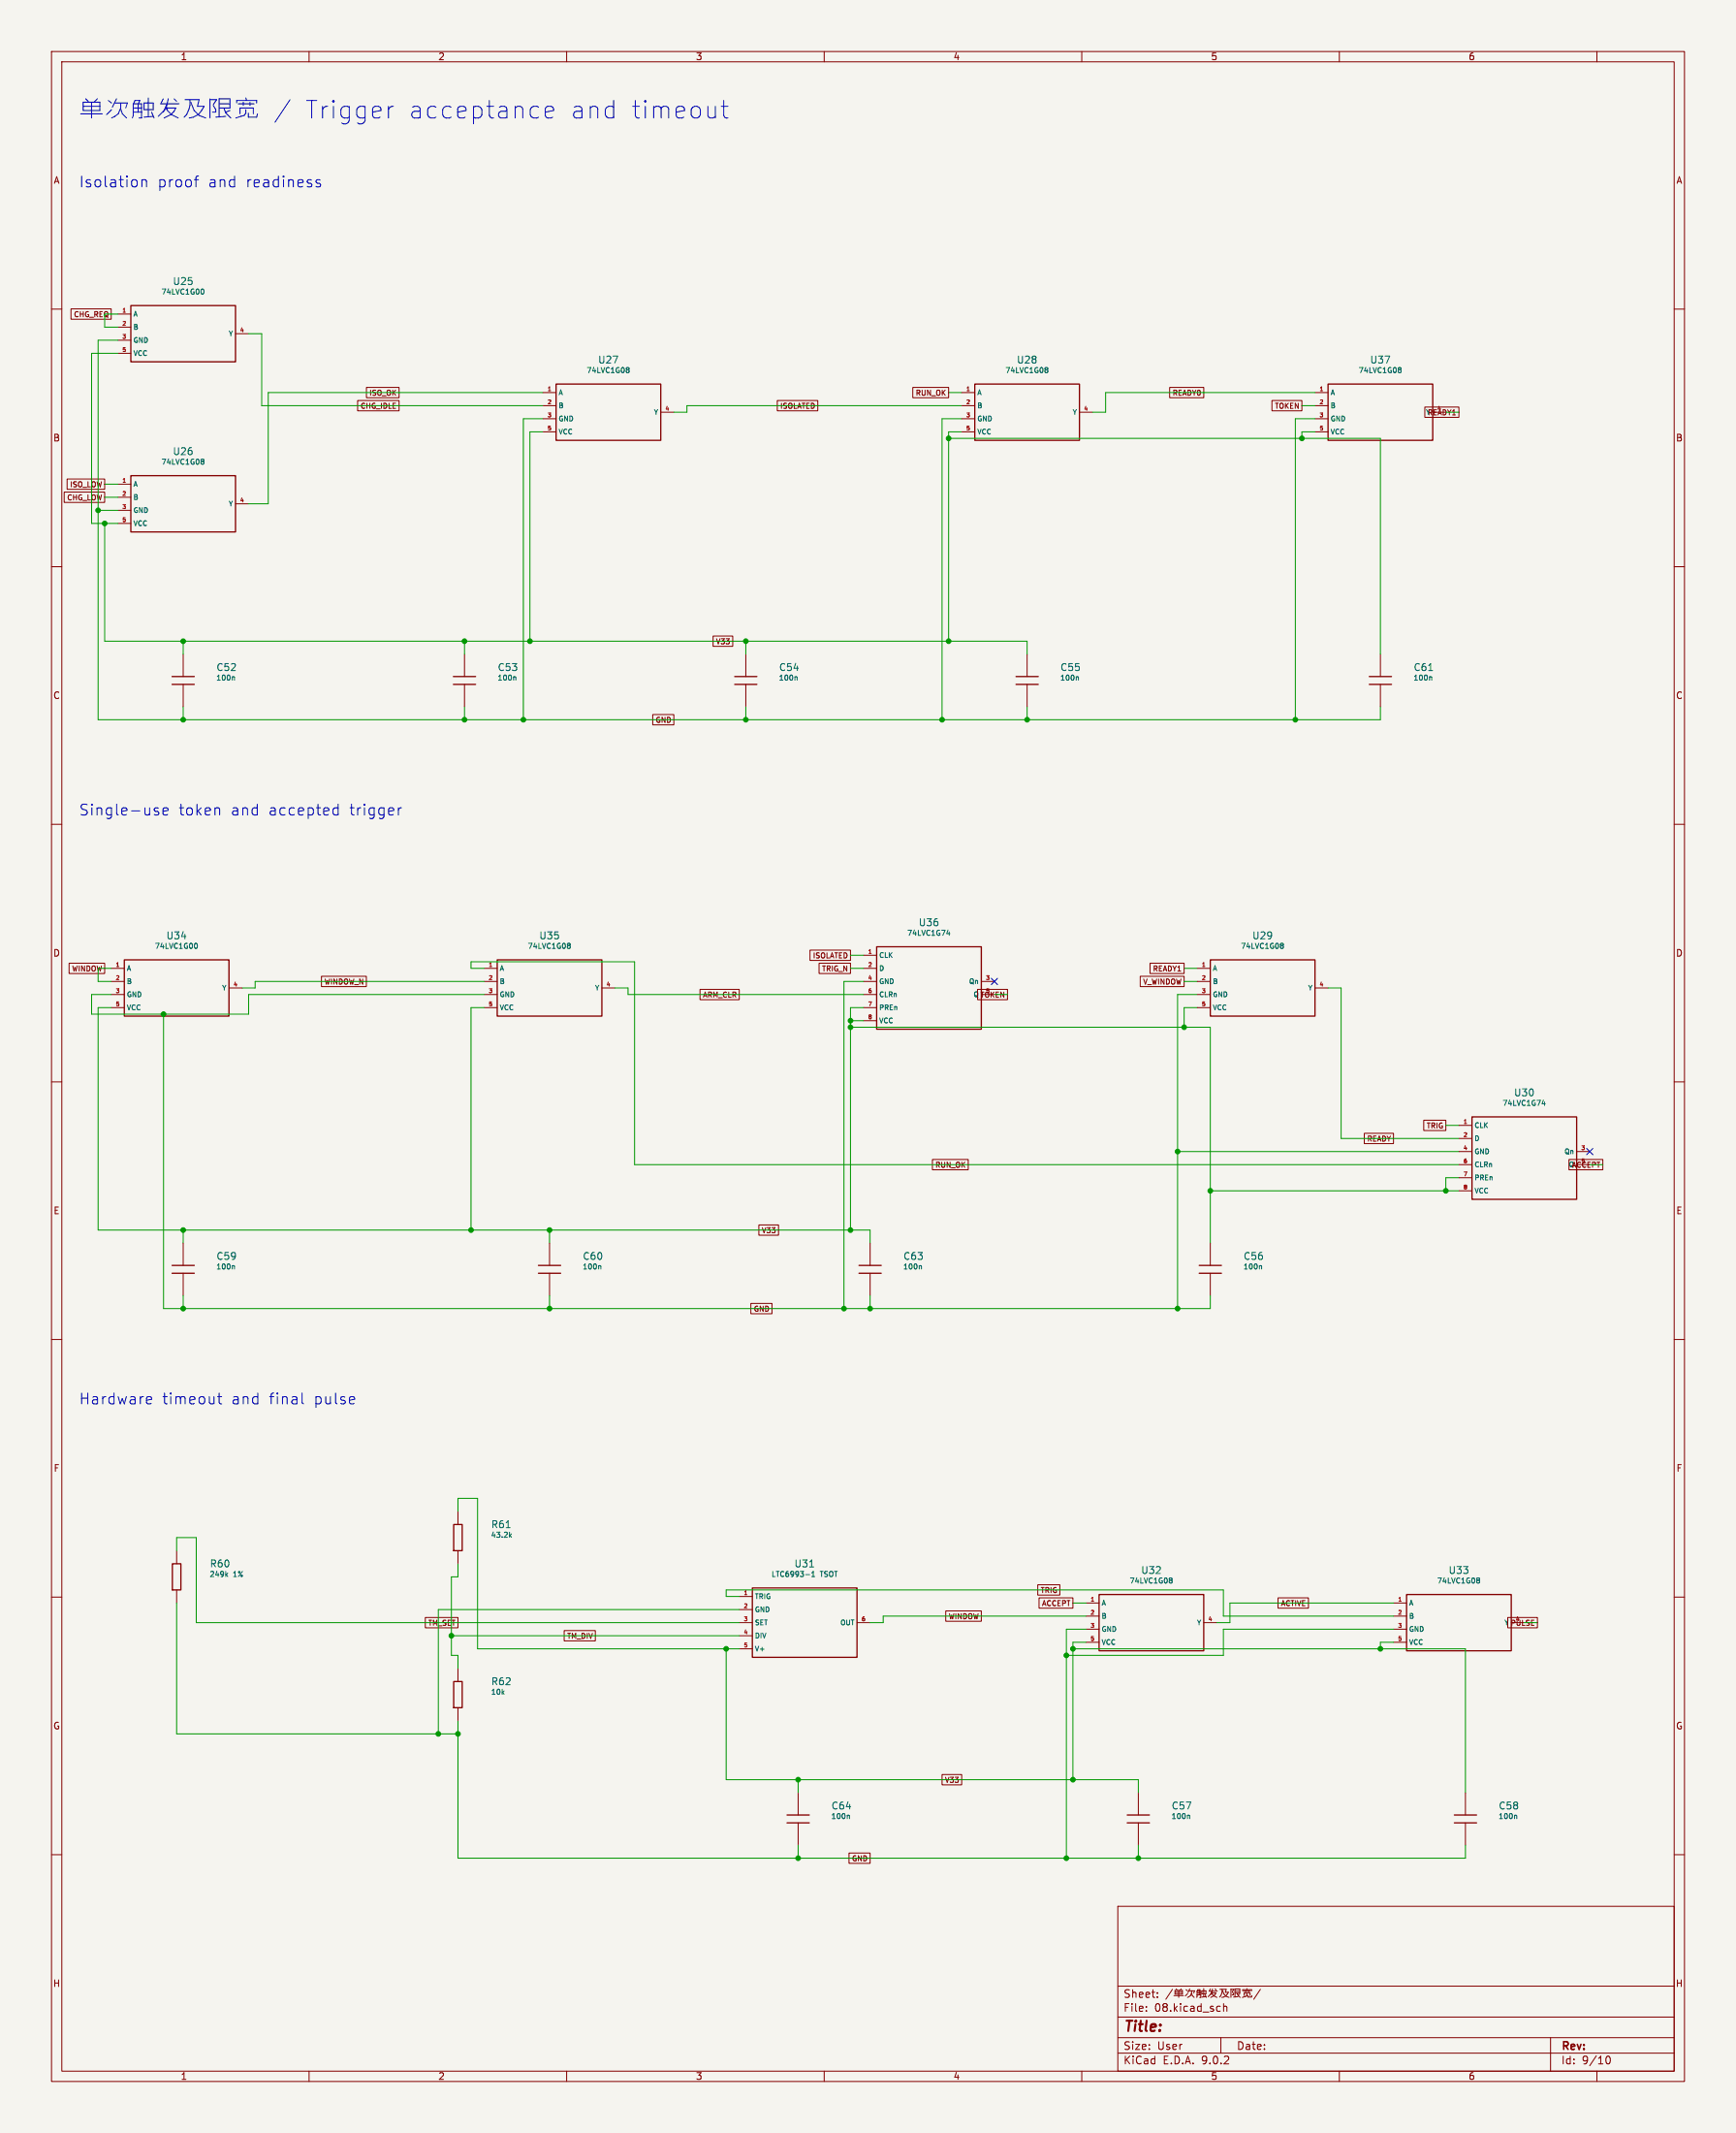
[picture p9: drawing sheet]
<svg xmlns="http://www.w3.org/2000/svg" width="337mm" height="414mm" viewBox="0 0 337 414" stroke-linecap="round" stroke-linejoin="round" font-family="sans-serif">
<path d="M0 0h337v414h-337z" fill="#f5f4ef" stroke="#f5f4ef" stroke-width=".19"/>
<g fill="none" stroke="#840000" stroke-width=".19">
<path d="M10 10h317v394h-317zM12 12h313v390h-313zM60 10v2M110 10v2M160 10v2M210 10v2M260 10v2M310 10v2M10 60h2M13.8 60h7.8v2h-7.8zM325 60h2M22.9 61h2.5"/>
<path d="M22.9 63.5h2.5M22.9 66h2.5M22.9 68.6h2.5M45.7 64.8h2.6M69.4 77.7h8.1v2h-8.1zM71.1 75.2h6.4v2h-6.4zM105.4 76.2h2.5M105.4 78.7h2.5M150.9 77.7h7.8v2h-7.8zM177.2 75.2h6.9v2h-6.9zM186.7 76.2h2.5M186.7 78.7h2.5"/>
<path d="M227.1 75.2h6.6v2h-6.6zM246.9 77.7h5.8v2h-5.8zM255.3 76.2h2.5M255.3 78.7h2.5M276.6 79h6.6v2h-6.6zM12.5 95.5h7.8v2h-7.8zM13 93h7.3v2h-7.3zM22.9 94h2.5M22.9 96.5h2.5M22.9 99.1h2.5M45.7 97.8h2.6M105.4 81.3h2.5"/>
<path d="M105.4 83.8h2.5M128.3 80h2.5M186.7 81.3h2.5M186.7 83.8h2.5M209.5 80h2.6M255.3 81.3h2.5M255.3 83.8h2.5M278.1 80h2.6M10 110h2M22.9 101.6h2.5M325 110h2M35.6 127v4.3"/>
<path d="M35.6 132.8v4.4M90.2 127v4.3M90.2 132.8v4.4M126.7 138.7h4.1v2h-4.1zM138.4 123.5h3.8v2h-3.8zM144.8 127v4.3M144.8 132.8v4.4M199.4 127v4.3M199.4 132.8v4.4M268 127v4.3M268 132.8v4.4M10 160h2"/>
<path d="M325 160h2M13.4 187h6.9v2h-6.9zM21.6 188h2.5M21.6 190.5h2.5M21.6 193h2.5M21.6 195.6h2.5M44.4 191.8h2.6M62.4 189.5h8.7v2h-8.7zM94 188h2.5M94 190.5h2.5M94 193h2.5M94 195.6h2.5"/>
<path d="M116.8 191.8h2.6M135.9 192h7.6v2h-7.6zM157.2 184.4h7.9v2h-7.9zM159 187h6.1v2h-6.1zM167.6 188h2.6M167.6 190.5h2.6M167.6 193h2.6M167.6 195.6h2.6M167.6 185.4h2.6M167.6 198.1h2.6M189.8 192h5.8v2h-5.8zM190.5 190.5h2.5"/>
<path d="M190.5 193h2.5M221.3 189.5h8.6v2h-8.6zM223.2 187h6.7v2h-6.7zM232.4 188h2.5M232.4 190.5h2.5M232.4 193h2.5M232.4 195.6h2.5M255.3 191.8h2.5M10 210h2M264.8 220h5.7v2h-5.7zM276.4 217.4h4.3v2h-4.3zM283.2 218.4h2.5"/>
<path d="M325 210h2M147.3 237.8h3.8v2h-3.8zM181 225.1h7v2h-7zM283.2 221h2.5M283.2 223.5h2.5M283.2 226.1h2.5M283.2 228.6h2.5M283.2 231.1h2.5M304.6 225.1h6.5v2h-6.5zM306.1 223.5h2.5M306.1 226.1h2.5M10 260h2"/>
<path d="M35.6 241.3v4.3M35.6 247.1v4.4M106.7 241.3v4.3M106.7 247.1v4.4M145.8 253h4.1v2h-4.1zM168.9 241.3v4.3M168.9 247.1v4.4M234.9 241.3v4.3M234.9 247.1v4.4M325 260h2M88.9 293.4v2.5M10 310h2"/>
<path d="M34.3 301v2.5M34.3 308.6v2.5M82.6 314h6.3v2h-6.3zM88.9 301v2.5M109.5 316.5h6.1v2h-6.1zM143.5 315h2.5M143.5 309.9h2.5M143.5 312.4h2.5M143.5 317.5h2.5M166.4 315h2.5M183.6 312.7h6.9v2h-6.9zM201.5 307.6h4.2v2h-4.2z"/>
<path d="M201.7 310.1h6.6v2.1h-6.6zM210.8 311.1h2.6M210.8 313.7h2.6M210.8 316.2h2.6M210.8 318.8h2.6M233.7 315h2.5M248.1 310.1h5.9v2.1h-5.9zM270.5 311.1h2.5M270.5 313.7h2.5M270.5 316.2h2.5M270.5 318.8h2.5M292.7 314h5.7v2h-5.7z"/>
<path d="M293.4 315h2.5M325 310h2M88.9 323.8v2.6M88.9 331.5v2.5M143.5 320h2.5M10 360h2M154.9 348v4.3M154.9 353.8v4.3M164.8 359.7h4.1v2h-4.1zM182.9 344.4h3.8v2h-3.8zM221 348v4.3M221 353.8v4.3"/>
<path d="M284.5 348v4.3M284.5 353.8v4.3M325 360h2M217 370h108v32h-108zM217 398.5h108M217 395.5h108M217 391.5h108M217 385.5h108M222.5 390.3v.1M222.5 389.5v.1M224.7 387.6v.1M224.7 386.8v.1"/>
<path d="M227.6 386.1l-1.3 2M227.9 387.3h1.8M228.1 386.3h1.4v.8h-1.4zM228.1 386.7h1.4M228.3 386.1l.2 .2M228.8 386.3v1.4M229.3 386.1l-.3 .2M230.2 386.2l.3 .2M230.5 387l-.4 .4M230.8 386.4h1.1l-.2 .4M231 386.1l-.4 .7M231.3 386.9l.2 .4 .3 .4"/>
<path d="M231.3 386.4a1.07 1.07 0 0 1-.8 1.3M232.3 387.7l.1-1.2h.7v1.2h-.2M232.4 387.2h.7M232.4 386.6l.1-.4h.5l-.2 .3v.7M232.5 386.8h.6M233.3 386.4h.8v.6h-.8zM233.7 386v1.6M234 387.2l.2 .5M234.1 387.6h-.8M235 386.1l-.3 .4h1.6M235.1 387l-.6 .6M235.2 386.8h.8l-.4 .6-.6 .3"/>
<path d="M235.2 386.8l.1 .3 .4 .3 .5 .3M235.3 386.4l-.3 .8M235.4 386.1l-.2 .9M235.9 386.1l.2 .2M236.7 389.4l.2 .1M236.8 386.1h1.2l-.1 .6h.6a1.42 1.42 0 0 1-1.3 1M236.9 390.3l-.2 .1M237 395.5v3M237.2 386.1a1.82 1.82 0 0 1-.5 1.5M237.3 386.3l.3 .8 .4 .4 .6 .2M237.5 388.9v1.5M237.5 389.5l.2-.1 .4 .1 .1 .9"/>
<path d="M239 386.1h.5l-.3 .5M239 386.1v1.6M239.2 386.6l.3 .6h-.3M239.7 386.8h1v-.7h-1v1.5M239.7 386.5h1M240.2 386.9l.1 .4 .4 .4M240.3 387.6h-.8M240.7 387.1l-.4 .1M241.2 386.4v-.2h1.8v.2M241.4 386.5h1.3M241.5 387.3v-.5h1.2v.5M241.8 386.3v.3"/>
<path d="M242 387v.3M242 386l.1 .2M242 387.3l-.1 .2-.7 .2M242.2 387.3v.3h.8v-.3M242.4 386.3v.3M244.7 386.1l-1.3 2M301 395.5v6.5M311.7 399.7l.2-.5 .2-.1a.8 .8 0 0 1 .5 .8 .8 .8 0 0 1-.5 .7l-.2-.1-.2-.5M60 402v2M110 402v2M160 402v2M210 402v2"/>
<path d="M260 402v2M310 402v2"/>
</g>
<g fill="none" stroke="#840000" stroke-width=".25">
<path d="M25.4 59.3h20.3v10.9h-20.3zM107.9 74.5h20.4v11h-20.4zM189.2 74.5h20.3v11h-20.3zM257.8 74.5h20.3v11h-20.3zM25.4 92.3h20.3v11h-20.3zM33.4 131.3h4.3M33.4 132.8h4.3M88 131.3h4.3M88 132.8h4.3M142.6 131.3h4.3M142.6 132.8h4.3M197.2 131.3h4.3"/>
<path d="M197.2 132.8h4.3M265.8 131.3h4.3M265.8 132.8h4.3M24.1 186.3h20.3v10.9h-20.3zM96.5 186.3h20.3v10.9h-20.3zM170.2 183.8h20.3v16h-20.3zM234.9 186.3h20.4v10.9h-20.4zM285.7 216.8h20.4v16h-20.4zM33.4 245.6h4.3M33.4 247.1h4.3M104.5 245.6h4.3M104.5 247.1h4.3"/>
<path d="M166.8 245.6h4.3M166.8 247.1h4.3M232.8 245.6h4.3M232.8 247.1h4.3M88.1 295.9h1.6v5.1h-1.6zM33.5 303.5h1.6v5.1h-1.6zM146 308.2h20.4v13.5h-20.4zM213.4 309.5h20.3v10.9h-20.3zM273 309.5h20.4v10.9h-20.4zM88.1 326.4h1.6v5.1h-1.6zM152.8 352.3h4.3M152.8 353.8h4.3"/>
<path d="M218.8 352.3h4.3M218.8 353.8h4.3M282.3 352.3h4.3M282.3 353.8h4.3"/>
</g>
<g fill="none" stroke="#006464" stroke-width=".19">
<path d="M39.3 56.1a.53 .53 0 0 1 .3 .5 .53 .53 0 0 1-.3 .5M121.8 71.3l.3 .2-.2 .3M121.8 71.8h.1M121.9 71.8l.2 .3-.3 .2M203 71.3l.4 .2-.2 .3M203 71.8h.2M203.2 71.8l.2 .3-.4 .2M271.6 71.3l.4 .2-.2 .3M271.6 71.8h.2M271.8 71.8l.2 .3-.4 .2M39.2 89.1l.4 .2-.2 .2M39.2 89.5h.2"/>
<path d="M39.4 89.5l.2 .4-.4 .2M45.2 131.4l.3 .1v.5M99.8 131.4l.3 .1v.5M154.5 131.4l.2 .1v.5M209.1 131.4l.3 .1v.5M277.3 130.2h.8M277.6 131.4l.3 .1v.5M38 183.1a.53 .53 0 0 1 .3 .5 .53 .53 0 0 1-.3 .5M110.3 183.1l.4 .2-.2 .2M110.3 183.5h.2M110.5 183.5l.2 .4-.4 .2M183.8 181.2h.6"/>
<path d="M184.3 180.9v.7M248.8 183.1l.3 .2-.2 .2M248.8 183.5h.1M248.9 183.5l.2 .4-.3 .2M299.4 214.2h.6M299.8 213.9v.7M45.2 245.7l.3 .1v.5M116.4 245.7l.2 .1v.5M178.6 245.7l.3 .1v.5M244.6 245.7l.3 .1v.5M98.3 296.5h.7M99 298l.3 .4"/>
<path d="M99.3 297.7l-.4 .4M43.9 305.6l.3 .4M44.2 305.3l-.4 .4M156.4 305.6h.8M157.2 304.1h.7M157.6 306h.6M157.6 305.3l.3-.3v1M227.2 306.3l.3 .2-.1 .2M227.2 306.7h.2M227.4 306.7l.1 .4-.3 .2M286.9 306.3l.3 .2-.2 .2M286.9 306.7h.1"/>
<path d="M287 306.7l.2 .4-.3 .2M164.6 352.3l.3 .2v.5M230.7 352.3l.2 .2v.5M294.2 352.3l.2 .2v.5"/>
</g>
<g fill="none" stroke="#009600" stroke-width=".19">
<path d="M22.9 66h-3.9v73.7h249v-2.5M22.9 61h-2.6v2.5h2.6M22.9 68.6h-5.1v33h5.1M48.3 64.8h2.5v13.9h54.6M105.4 76.2h-53.3v21.6h-3.8M184.1 76.2h2.6M186.7 78.7h-53.4v1.3h-2.5M252.7 78.7h2.6M255.3 76.2h-40.7v3.8h-2.5M19 99.1h3.9M20.3 96.5h2.6M20.3 94h2.6"/>
<path d="M105.4 81.3h-3.8v58.4M105.4 83.8h-2.5v40.7M184.1 85.1h83.9v41.9M186.7 81.3h-3.8v58.4M186.7 83.8h-2.6v40.7M255.3 81.3h-3.8v58.4M255.3 83.8h-2.6v1.3M280.7 80h2.5M20.3 101.6v22.9h179.1v2.5M35.6 124.5v2.5M35.6 137.2v2.5M90.2 124.5v2.5"/>
<path d="M90.2 137.2v2.5M144.8 124.5v2.5M144.8 137.2v2.5M199.4 137.2v2.5M19 188v2.5h2.6M20.3 188h1.3M21.6 195.6h-2.6v43.2h149.9v2.5M21.6 193h-3.8v3.8h30.5v-3.8h45.7M31.7 196.8v57.2h203.2v-2.5M94 195.6h-2.6v43.2M94 188h-2.6v-1.3h31.8v39.4h160M94 190.5h-44.5v1.3h-2.5"/>
<path d="M119.4 191.8h2.5v1.2h45.7M165.1 199.4h69.8v41.9M165.1 188h2.5M165.1 198.1h2.5M165.1 185.4h2.5M167.6 195.6h-2.5v43.2M167.6 190.5h-3.8v63.5M193 193h2.6M229.9 188h2.5M229.9 190.5h2.5M232.4 195.6h-2.5v3.8M232.4 193h-3.8v61"/>
<path d="M257.8 191.8h2.5v29.2h22.9M280.7 218.4h2.5M35.6 238.8v2.5M106.7 238.8v2.5M228.6 223.5h54.6M234.9 231.1h48.3M283.2 228.6h-2.5v2.5M308.6 226.1h2.5M35.6 251.5v2.5M106.7 251.5v2.5M168.9 251.5v2.5M88.9 293.4v-2.6h3.8v29.2h50.8"/>
<path d="M34.3 301v-2.6h3.8v16.6h105.4M34.3 311.1v25.4h54.6M87.6 317.5h55.9M88.9 303.5v2.6h-1.3v15.2h1.3v2.5M143.5 312.4h-58.4v24.1M143.5 309.9h-2.5v-1.3h96.5v5.1h33M208.3 311.1h2.5M210.8 313.7h-39.4v1.3h-2.5M210.8 318.8h-2.5v26.6M210.8 316.2h-3.8v44.5M270.5 311.1h-31.7v3.9h-2.6M270.5 318.8h-2.5v1.2"/>
<path d="M270.5 316.2h-33v5.1h-30.5M295.9 315h2.5M88.9 334v26.7h195.6v-2.6M141 320v25.4h80v2.6M208.3 320h76.2v28M154.9 345.4v2.6M154.9 358.1v2.6M221 358.1v2.6"/>
</g>
<path d="M192.4 189.9l1.2 1.2M193.6 189.9l-1.2 1.2M308 222.9l1.2 1.2M309.2 222.9l-1.2 1.2" fill="none" stroke="#000084" stroke-width=".19"/>
<g fill="none" stroke="#0000c2" stroke-width=".19">
<path d="M119.1 19.5v3.4M140.5 19.5v2.9l.2 .3 .6 .2M27.5 34.9v1.4M27.5 35.1a.52 .52 0 0 1 .9 .1v1.1M37.7 34.9h.8M38.5 34.2l-.4 .1-.1 .2M62.1 35l-.5-.1-.3 .3 .1 .3 .7 .2 .1 .2-.1 .3-.2 .1-.6-.1M75.4 20.6v2.3M76.4 20.6a.87 .87 0 0 0-1 .7M103.6 20.6h.6l.3 .2M104.5 22.7l-.3 .2h-.6M105.8 21.8l1.7-.4-.2-.6-.3-.2h-.7l-.3 .2-.2 .3v1.3l.2 .3 .3 .2h.7l.3-.2"/>
<path d="M118.8 20.6l.3 .2M119.1 22.7l-.3 .2M138.9 20.6v2.3M138.9 22.6l-.5 .3M140 20.6h1.3M29.9 157.2l.1 .2 .5 .1 .3 .3-.1 .3-.2 .1-.6-.1M30.7 156.9l-.5-.1-.3 .3M31.6 157.5l1-.2-.1-.4-.6-.1-.3 .3 .1 1 .2 .1 .6-.1M42.5 156.9l.1 1.3M64.7 158l.3 .2 .6-.1M65.6 156.9l-.6-.1-.3 .2M65.6 156.1v2.1"/>
<path d="M77.3 156.8v1.4M77.9 156.8l-.4 .1-.2 .3M28.7 271.1l.6 .1 .1 .4-1 .2M29.3 272.4l-.6 .1M42.2 271.1h.8M42.5 270.4v1.8l.1 .2 .4 .1M58.6 270.4v1.8l.3 .3M68.7 271.2l.1 .4-1 .2"/>
</g>
<g fill="#009600" stroke="#009600" stroke-width=".19">
<circle cx="199.4" cy="139.7" r=".46"/>
<circle cx="251.5" cy="139.7" r=".46"/>
<circle cx="252.7" cy="85.1" r=".46"/>
<circle cx="182.9" cy="139.7" r=".46"/>
<circle cx="184.1" cy="124.5" r=".46"/>
<circle cx="184.1" cy="85.1" r=".46"/>
<circle cx="144.8" cy="139.7" r=".46"/>
<circle cx="144.8" cy="124.5" r=".46"/>
<circle cx="90.2" cy="124.5" r=".46"/>
<circle cx="90.2" cy="139.7" r=".46"/>
<circle cx="101.6" cy="139.7" r=".46"/>
<circle cx="102.9" cy="124.5" r=".46"/>
<circle cx="35.6" cy="139.7" r=".46"/>
<circle cx="19" cy="99.1" r=".46"/>
<circle cx="20.3" cy="101.6" r=".46"/>
<circle cx="35.6" cy="124.5" r=".46"/>
<circle cx="31.7" cy="196.8" r=".46"/>
<circle cx="35.6" cy="254" r=".46"/>
<circle cx="35.6" cy="238.8" r=".46"/>
<circle cx="91.4" cy="238.8" r=".46"/>
<circle cx="88.9" cy="336.5" r=".46"/>
<circle cx="85.1" cy="336.5" r=".46"/>
<circle cx="106.7" cy="254" r=".46"/>
<circle cx="106.7" cy="238.8" r=".46"/>
<circle cx="87.6" cy="317.5" r=".46"/>
<circle cx="228.6" cy="223.5" r=".46"/>
<circle cx="234.9" cy="231.1" r=".46"/>
<circle cx="165.1" cy="238.8" r=".46"/>
<circle cx="229.9" cy="199.4" r=".46"/>
<circle cx="165.1" cy="199.4" r=".46"/>
<circle cx="165.1" cy="198.1" r=".46"/>
<circle cx="280.7" cy="231.1" r=".46"/>
<circle cx="168.9" cy="254" r=".46"/>
<circle cx="163.8" cy="254" r=".46"/>
<circle cx="141" cy="320" r=".46"/>
<circle cx="208.3" cy="345.4" r=".46"/>
<circle cx="208.3" cy="320" r=".46"/>
<circle cx="207" cy="321.3" r=".46"/>
<circle cx="154.9" cy="360.7" r=".46"/>
<circle cx="154.9" cy="345.4" r=".46"/>
<circle cx="228.6" cy="254" r=".46"/>
<circle cx="221" cy="360.7" r=".46"/>
<circle cx="207" cy="360.7" r=".46"/>
<circle cx="268" cy="320" r=".46"/>
</g>
<g font-size="4.7" fill="#0000c2">
<text x="15.2" y="23.3">þÿSUk!‰æSÑSÊ–P[½</text>
<text x="58.7" y="23.3">Trigger</text>
<text x="78.5" y="23.3">acceptance</text>
<text x="109.7" y="23.3">and</text>
<text x="121.3" y="23.3">timeout</text>
</g>
<g font-size="2.9" fill="#0000c2">
<text x="15.2" y="36.6">Isolation</text>
<text x="30.5" y="36.6">proof</text>
<text x="40.3" y="36.6">and</text>
<text x="47.7" y="36.6">readiness</text>
<text x="15.2" y="158.5">Single-use</text>
<text x="34.6" y="158.5">token</text>
<text x="44.7" y="158.5">and</text>
<text x="52.1" y="158.5">accepted</text>
<text x="67.8" y="158.5">trigger</text>
<text x="15.2" y="272.8">Hardware</text>
<text x="31.4" y="272.8">timeout</text>
<text x="44.8" y="272.8">and</text>
<text x="52.2" y="272.8">final</text>
<text x="60.9" y="272.8">pulse</text>
</g>
<text font-size="2.8" fill="#840000" x="218" y="394.9">Title:</text>
<g font-size="2.1" fill="#840000">
<text x="218" y="388">Sheet:</text>
<text x="218" y="390.7">File:</text>
<text x="224.1" y="390.7">08.kicad_sch</text>
<text x="218" y="400.9">KiCad</text>
<text x="218" y="398.1">Size:</text>
<text x="224.7" y="398.1">User</text>
<text x="225.7" y="400.9">E.D.A.</text>
<text x="233.3" y="400.9">9.0.2</text>
<text x="240" y="398.1">Date:</text>
<text x="303" y="398.3">Rev:</text>
<text x="303" y="400.9">Id:</text>
<text x="307.1" y="400.9">9/10</text>
</g>
<g font-size="1.9" fill="#006464">
<text x="33.5" y="55.5">U25</text>
<text x="116" y="70.8">U27</text>
<text x="197.3" y="70.8">U28</text>
<text x="265.9" y="70.8">U37</text>
<text x="33.5" y="88.5">U26</text>
<text x="41.9" y="130.4">C52</text>
<text x="96.5" y="130.4">C53</text>
<text x="151.2" y="130.4">C54</text>
<text x="205.8" y="130.4">C55</text>
<text x="274.3" y="130.4">C61</text>
<text x="178.3" y="180">U36</text>
<text x="32.2" y="182.5">U34</text>
<text x="104.6" y="182.5">U35</text>
<text x="243" y="182.5">U29</text>
<text x="293.8" y="213">U30</text>
<text x="41.9" y="244.7">C59</text>
<text x="113.1" y="244.7">C60</text>
<text x="175.3" y="244.7">C63</text>
<text x="241.3" y="244.7">C56</text>
<text x="95.3" y="296.8">R61</text>
<text x="40.7" y="304.4">R60</text>
<text x="154.1" y="304.4">U31</text>
<text x="221.4" y="305.7">U32</text>
<text x="281.1" y="305.7">U33</text>
<text x="95.3" y="327.3">R62</text>
<text x="161.3" y="351.4">C64</text>
<text x="227.4" y="351.4">C57</text>
<text x="290.9" y="351.4">C58</text>
</g>
<g font-size="1.8" fill="#840000">
<text x="35" y="11.9">1</text>
<text x="85" y="11.9">2</text>
<text x="135" y="11.9">3</text>
<text x="185" y="11.9">4</text>
<text x="235" y="11.9">5</text>
<text x="285" y="11.9">6</text>
<text x="10.3" y="35.9">A</text>
<text x="325.3" y="35.9">A</text>
<text x="10.3" y="85.9">B</text>
<text x="325.3" y="85.9">B</text>
<text x="10.3" y="135.9">C</text>
<text x="325.3" y="135.9">C</text>
<text x="10.3" y="185.9">D</text>
<text x="325.3" y="185.9">D</text>
<text x="10.3" y="235.9">E</text>
<text x="325.3" y="235.9">E</text>
<text x="10.3" y="285.9">F</text>
<text x="325.3" y="285.9">F</text>
<text x="10.3" y="335.9">G</text>
<text x="325.3" y="335.9">G</text>
<text x="10.2" y="385.9">H</text>
<text x="325.2" y="385.9">H</text>
<text x="35" y="403.9">1</text>
<text x="85" y="403.9">2</text>
<text x="135" y="403.9">3</text>
<text x="185" y="403.9">4</text>
<text x="235" y="403.9">5</text>
<text x="285" y="403.9">6</text>
</g>
<g font-size="1.4" fill="#006464">
<text x="31.2" y="57.4">74LVC1G00</text>
<text x="113.8" y="72.6">74LVC1G08</text>
<text x="195" y="72.6">74LVC1G08</text>
<text x="263.6" y="72.6">74LVC1G08</text>
<text x="31.2" y="90.4">74LVC1G08</text>
<text x="41.9" y="132.3">100n</text>
<text x="96.5" y="132.3">100n</text>
<text x="151.1" y="132.3">100n</text>
<text x="205.7" y="132.3">100n</text>
<text x="274.3" y="132.3">100n</text>
<text x="29.9" y="184.4">74LVC1G00</text>
<text x="102.3" y="184.4">74LVC1G08</text>
<text x="176" y="181.8">74LVC1G74</text>
<text x="240.8" y="184.4">74LVC1G08</text>
<text x="291.6" y="214.9">74LVC1G74</text>
<text x="41.9" y="246.6">100n</text>
<text x="113" y="246.6">100n</text>
<text x="175.2" y="246.6">100n</text>
<text x="241.3" y="246.6">100n</text>
<text x="95.2" y="298.7">43.2k</text>
<text x="40.6" y="306.3">249k</text>
<text x="45.3" y="306.3">1%</text>
<text x="149.7" y="306.3">LTC6993-1</text>
<text x="159.2" y="306.3">TSOT</text>
<text x="219.2" y="307.6">74LVC1G08</text>
<text x="278.9" y="307.6">74LVC1G08</text>
<text x="95.2" y="329.2">10k</text>
<text x="161.2" y="353.3">100n</text>
<text x="227.3" y="353.3">100n</text>
<text x="290.8" y="353.3">100n</text>
</g>
<g font-size="1.4" fill="#840000">
<text x="14.2" y="61.8">CHG_REQ</text>
<text x="71.6" y="77">ISO_OK</text>
<text x="177.6" y="77">RUN_OK</text>
<text x="227.5" y="77">READY0</text>
<text x="69.8" y="79.5">CHG_IDLE</text>
<text x="151.3" y="79.5">ISOLATED</text>
<text x="247.3" y="79.5">TOKEN</text>
<text x="13.4" y="94.8">ISO_LOW</text>
<text x="12.9" y="97.3">CHG_LOW</text>
<text x="138.8" y="125.3">V33</text>
<text x="127.1" y="140.5">GND</text>
<text x="62.8" y="191.3">WINDOW_N</text>
<text x="157.7" y="186.2">ISOLATED</text>
<text x="159.4" y="188.8">TRIG_N</text>
<text x="221.8" y="191.3">V_WINDOW</text>
<text x="223.7" y="188.8">READY1</text>
<text x="136.3" y="193.8">ARM_CLR</text>
<text x="265.3" y="221.8">READY</text>
<text x="276.8" y="219.2">TRIG</text>
<text x="181.4" y="226.9">RUN_OK</text>
<text x="147.7" y="239.6">V33</text>
<text x="146.2" y="254.8">GND</text>
<text x="201.9" y="309.4">TRIG</text>
<text x="202.1" y="311.9">ACCEPT</text>
<text x="248.5" y="311.9">ACTIVE</text>
<text x="83" y="315.8">TM_SET</text>
<text x="184" y="314.5">WINDOW</text>
<text x="109.9" y="318.3">TM_DIV</text>
<text x="183.3" y="346.2">V33</text>
<text x="165.2" y="361.5">GND</text>
</g>
<text font-size="1.4" fill="#009600" x="13.8" y="188.8">WINDOW</text>
<g font-size="1.3" fill="#006464">
<text x="25.8" y="61.7">A</text>
<text x="25.8" y="64.2">B</text>
<text x="44.2" y="65.5">Y</text>
<text x="25.8" y="66.7">GND</text>
<text x="25.8" y="69.3">VCC</text>
<text x="108.3" y="76.9">A</text>
<text x="189.6" y="76.9">A</text>
<text x="258.2" y="76.9">A</text>
<text x="108.3" y="79.4">B</text>
<text x="108.3" y="82">GND</text>
<text x="126.8" y="80.7">Y</text>
<text x="189.6" y="79.4">B</text>
<text x="189.6" y="82">GND</text>
<text x="208.1" y="80.7">Y</text>
<text x="258.2" y="79.4">B</text>
<text x="258.2" y="82">GND</text>
<text x="108.3" y="84.5">VCC</text>
<text x="189.6" y="84.5">VCC</text>
<text x="258.2" y="84.5">VCC</text>
<text x="25.8" y="94.7">A</text>
<text x="25.8" y="97.2">B</text>
<text x="25.8" y="99.8">GND</text>
<text x="44.2" y="98.5">Y</text>
<text x="25.8" y="102.3">VCC</text>
<text x="24.5" y="188.7">A</text>
<text x="24.5" y="191.2">B</text>
<text x="96.9" y="188.7">A</text>
<text x="96.9" y="191.2">B</text>
<text x="170.6" y="186.1">CLK</text>
<text x="170.6" y="188.7">D</text>
<text x="170.6" y="191.2">GND</text>
<text x="188" y="191.2">Qn</text>
<text x="235.3" y="188.7">A</text>
<text x="235.3" y="191.2">B</text>
<text x="24.5" y="193.7">GND</text>
<text x="24.5" y="196.3">VCC</text>
<text x="43" y="192.5">Y</text>
<text x="96.9" y="193.7">GND</text>
<text x="96.9" y="196.3">VCC</text>
<text x="115.4" y="192.5">Y</text>
<text x="170.6" y="193.7">CLRn</text>
<text x="170.6" y="196.3">PREn</text>
<text x="235.3" y="193.7">GND</text>
<text x="235.3" y="196.3">VCC</text>
<text x="253.8" y="192.5">Y</text>
<text x="170.6" y="198.8">VCC</text>
<text x="286.1" y="219.1">CLK</text>
<text x="286.1" y="221.7">D</text>
<text x="286.1" y="224.2">GND</text>
<text x="286.1" y="226.8">CLRn</text>
<text x="303.5" y="224.2">Qn</text>
<text x="286.1" y="229.3">PREn</text>
<text x="286.1" y="231.8">VCC</text>
<text x="146.4" y="310.6">TRIG</text>
<text x="213.8" y="311.9">A</text>
<text x="273.4" y="311.9">A</text>
<text x="146.4" y="313.1">GND</text>
<text x="146.4" y="315.7">SET</text>
<text x="163" y="315.7">OUT</text>
<text x="213.8" y="314.4">B</text>
<text x="213.8" y="316.9">GND</text>
<text x="232.2" y="315.7">Y</text>
<text x="273.4" y="314.4">B</text>
<text x="273.4" y="316.9">GND</text>
<text x="146.4" y="318.2">DIV</text>
<text x="146.4" y="320.7">V+</text>
<text x="213.8" y="319.5">VCC</text>
<text x="273.4" y="319.5">VCC</text>
</g>
<g font-size="1.3" fill="#840000">
<text x="276.6" y="80.7">YREADY1</text>
<text x="188.8" y="193.7">Q TOKEN</text>
<text x="304.4" y="226.8">QACCEPT</text>
<text x="291.9" y="315.7">Y PULSE</text>
</g>
<g font-size="1.1" fill="#a90000">
<text x="23.6" y="60.7">1</text>
<text x="23.6" y="63.2">2</text>
<text x="23.6" y="65.8">3</text>
<text x="46.5" y="64.5">4</text>
<text x="23.6" y="68.3">5</text>
<text x="106.2" y="75.9">1</text>
<text x="187.4" y="75.9">1</text>
<text x="256" y="75.9">1</text>
<text x="106.2" y="78.5">2</text>
<text x="106.2" y="81">3</text>
<text x="106.2" y="83.6">5</text>
<text x="129" y="79.8">4</text>
<text x="187.4" y="78.5">2</text>
<text x="187.4" y="81">3</text>
<text x="187.4" y="83.6">5</text>
<text x="210.3" y="79.8">4</text>
<text x="256" y="78.5">2</text>
<text x="256" y="81">3</text>
<text x="256" y="83.6">5</text>
<text x="278.9" y="79.8">4</text>
<text x="23.6" y="93.7">1</text>
<text x="23.6" y="96.3">2</text>
<text x="23.6" y="98.8">3</text>
<text x="23.6" y="101.3">5</text>
<text x="46.5" y="97.5">4</text>
<text x="168.4" y="185.2">1</text>
<text x="22.3" y="187.7">1</text>
<text x="22.3" y="190.2">2</text>
<text x="45.2" y="191.5">4</text>
<text x="94.7" y="187.7">1</text>
<text x="94.7" y="190.2">2</text>
<text x="117.6" y="191.5">4</text>
<text x="168.4" y="187.7">2</text>
<text x="168.4" y="190.2">4</text>
<text x="191.3" y="190.2">3</text>
<text x="233.2" y="187.7">1</text>
<text x="233.2" y="190.2">2</text>
<text x="256" y="191.5">4</text>
<text x="22.3" y="192.8">3</text>
<text x="22.3" y="195.3">5</text>
<text x="94.7" y="192.8">3</text>
<text x="94.7" y="195.3">5</text>
<text x="168.4" y="192.8">6</text>
<text x="168.4" y="195.3">7</text>
<text x="168.4" y="197.9">8</text>
<text x="233.2" y="192.8">3</text>
<text x="233.2" y="195.3">5</text>
<text x="284" y="218.2">1</text>
<text x="284" y="220.7">2</text>
<text x="284" y="223.3">4</text>
<text x="284" y="225.8">6</text>
<text x="306.8" y="223.3">3</text>
<text x="284" y="228.3">7</text>
<text x="284" y="230.9">8</text>
<text x="144.3" y="309.6">1</text>
<text x="211.6" y="310.9">1</text>
<text x="271.3" y="310.9">1</text>
<text x="144.3" y="312.2">2</text>
<text x="144.3" y="314.7">3</text>
<text x="144.3" y="317.2">4</text>
<text x="167.1" y="314.7">6</text>
<text x="211.6" y="313.4">2</text>
<text x="211.6" y="316">3</text>
<text x="234.4" y="314.7">4</text>
<text x="271.3" y="313.4">2</text>
<text x="271.3" y="316">3</text>
<text x="144.3" y="319.8">5</text>
<text x="211.6" y="318.5">5</text>
<text x="271.3" y="318.5">5</text>
</g>
<g font-size="1.1" fill="#840000">
<text x="191.3" y="192.8">5</text>
<text x="306.8" y="225.8">5</text>
<text x="294.1" y="314.7">4</text>
</g>
</svg>
